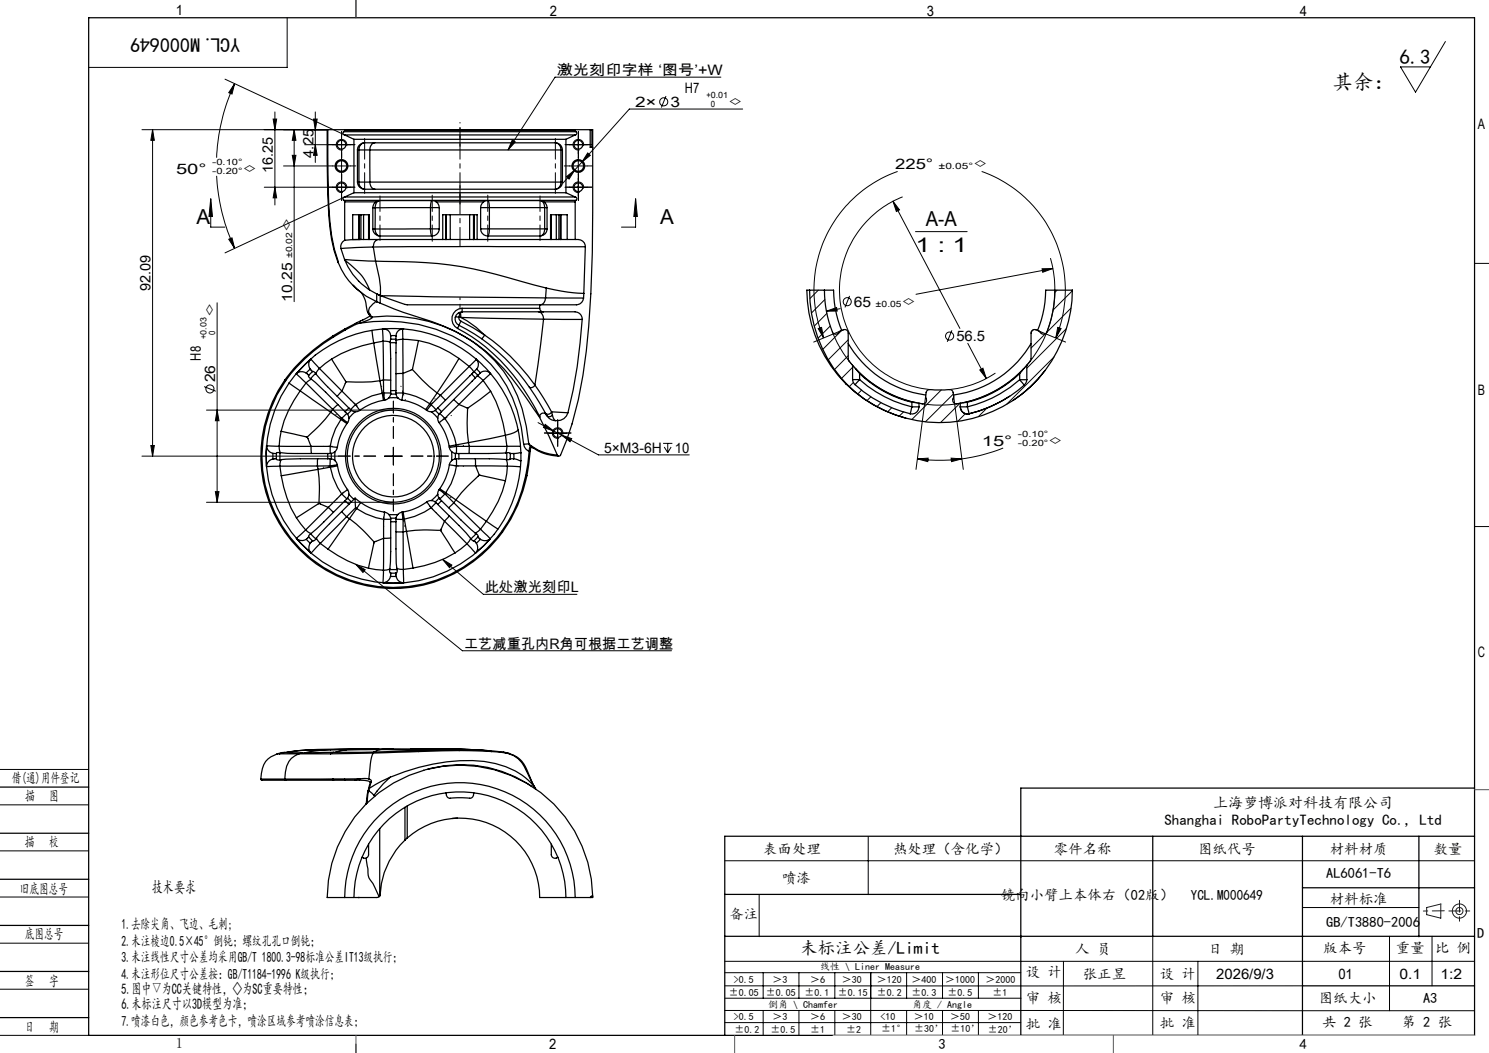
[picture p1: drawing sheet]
<svg xmlns="http://www.w3.org/2000/svg" width="420mm" height="297mm" viewBox="0 0 420 297" stroke-linecap="round" stroke-linejoin="round" font-family="sans-serif">
<g fill="none" stroke="#000" stroke-width=".28">
<path d="M100.4 0v5M81 5v14h-56M407.7 11.7l-8.4 14.3-4.3-7.1h8.5M40 36.6h52.3M43 36.6v92.1M43 36.6l.5 3h-1zM63.5 22.3l33.7 15.8M66.2 23.6l-.8 2.9-.9-.4zM66.2 23.6a55.4 55.4 0 0 0-5.1 20.9M77 33.6h1l-.5 3zM77.5 31.6v26.2M83 36.6v48.5"/>
<path d="M83 36.6l.5 3h-1.1zM88.4 33.6h1.1l-.6 3zM88.9 31.6v14.2M96.3 38.3v5M144.5 39.5l.8 .5-2 2.3zM163.1 38.3v5M187.9 27.1l-1.4 3.2M203.3 21.8h-46.7l-13.3 20.5M209.5 30.8h-32l-13.4 14.9M59.4 56.1l.5 5h-1zM59.4 56.1v8h4M61.1 49.6a55.1 55.1 0 0 0 5.1 20.5"/>
<path d="M74.5 52.8h18.1M77.5 52.8l.5 3h-1zM80 46.8h12.3M82.4 43.8h1.1l-.5 3zM85.9 40.8h6.7M88.9 40.8l.6 3h-1.1zM93.8 40.8h5M93.8 46.8h5M93.8 52.8h5M96.3 44.3v5M96.3 50.3v5M97.2 55.6l-33.7 15.7"/>
<path d="M97.8 41.2a1.51 1.51 0 0 0-1.3-1.9 1.51 1.51 0 0 0-1.7 1.6 1.51 1.51 0 0 0 1.9 1.4M97.8 53.2a1.5 1.5 0 0 0-1.3-1.9 1.5 1.5 0 0 0-1.6 1.6 1.5 1.5 0 0 0 1.8 1.4M159.8 49.8l2.3-1.9-1.6 2.6zM160.6 40.8h5M160.6 46.8h5M160.6 52.8h5M163.1 44.3v5M163.1 50.3v5M164.1 45.7l-5.3 5.9M164.6 53.2a1.49 1.49 0 0 0-1.3-1.9 1.49 1.49 0 0 0-1.6 1.6 1.49 1.49 0 0 0 1.8 1.4M164.6 41.2a1.5 1.5 0 0 0-1.3-1.9 1.5 1.5 0 0 0-1.7 1.6 1.5 1.5 0 0 0 1.9 1.4M165.8 43.1l.7 .7-2.4 1.9z"/>
<path d="M179.3 56.1l.5 5h-1zM179.3 56.1v8h-4M251.9 56.8l18.9 35.8M251.9 56.8l1.8 2.4-.9 .5zM253.2 48.4a35.4 35.4 0 0 0-20.9 46.9M254.6 55.5a28.2 28.2 0 0 0-17.5 30.2 28.2 28.2 0 0 0 25.2 24.2M276.9 48.4a35.5 35.5 0 0 1 20.9 46.9M64.5 67.5l.9-.4 .8 3zM258.2 65.3h14.6M293.9 75.8l3.1-.1-2.9 1.1zM296.3 72.8a32.5 32.5 0 0 1-20.8 39.7 32.5 32.5 0 0 1-40.7-18.8M297 75.7l-38.6 7.3"/>
<path d="M415.9 74.3h4.1M61.2 85.4v56.3M230.8 92.7l.9-.3 .6 2.9zM230.8 81.8l-2.3 2.4M232.7 84.5l-3.7 3.7M233.1 87.8l2.9-1.1 .1 1zM233.2 88.4l-3.5 3.5M234.2 92l-3.4 3.4M237 87.1l-3.9 .7M237.1 93.3l-7.6 3.2M237.4 93.2l-5.3 5.3M239.3 95.8l-5.7 5.7"/>
<path d="M239.6 83.5l-1.3 3.2M268.5 93.2l-1.3 3.2M273 96.8l5.2 9.9M291.5 93l-.6 .6M293 93.3l7.6 3.2M294.9 94.2l-4.1 4M298.2 81.8l-.7 .7M298.3 92.4l1 .3-1.5 2.6zM300.8 92.7l-11.2 11.2M302.1 86.9l-6.9 6.9M302.5 82l-5.5 5.5M57.6 109l3.3 1.3"/>
<path d="M58.2 115.7h52.7M61.2 115.7l.6 3h-1.1zM151.8 119.2l4.4 2.4M153.8 119.7l2.4 1.9-2.9-1zM157.3 119.7v4.9M239.3 100.3l-3.9 3.9M240.5 103.6l-3.1 3.1M240.7 107.9l-1.1 1.1M243 110l-1 1.1M245.6 111.9l-1 1.1M248.5 113.6l-1.1 1M251.5 115l-1.1 1.1"/>
<path d="M254.9 116.1l-1.3 1.3M261.1 111.7l-2.7 20.7M265.5 110l-8.3 8.3M268.9 111.1l-7.8 7.9M269 111.7l2.7 20.7M270.8 113.8l-5.5 5.4M272.3 116.7l-2.1 2.1M276.4 104.3l.8-.4 1 2.8zM278.4 115l-2.4 2.5M280.8 105.2a28.1 28.1 0 0 1-13 4.7M297.3 100.7l-13.3 13.2M40 128.7h55.4"/>
<path d="M42.5 125.7h1l-.5 3zM60.7 138.7h1.1l-.6 3zM108.4 128.7h5.1M110.9 126.1v5.1M154.8 122.2h5M156.2 121.6l2.2 1.1M158.4 122.7l2.9 1-.5 .9zM158.4 122.7l10.4 5.6h25.6M158.8 122.6a1.51 1.51 0 0 0-1.4-2 1.51 1.51 0 0 0-1.6 1.7 1.51 1.51 0 0 0 1.9 1.3M187 125.1h2.7M187.4 126.1l.9 1.6M188.3 125.1v2.6"/>
<path d="M189.3 126.1l-1 1.6M258.8 129.4l3-.2-.1 1zM258.8 129.4l5.2 .4 4.2-.1 3.1-.3M268.3 129.2l3 .2-2.9 .8zM283 126.4l-5.8 1.9-5.9 1.1M58.2 141.7h52.7M100.4 159.2l2.6 1.5-.6 .8zM100.4 159.2l30 24.3h59M124.8 157.8l2.7 1.6-.7 .7zM124.8 157.8l11.5 9.8h26.4M415.9 148.5h4.1M0 217h25"/>
<path d="M0 227h25M0 240h25M244.9 236v16.3M0 253h25M204.4 242.8h211.5M214.1 252.4v11.8M367.4 256h32.8M0 266h25M0 279h25M204.4 271.1h211.5M204.4 278.1h163M204.4 274.4h83.5"/>
<path d="M215.3 274.4v7.1M225.4 274.4v7.1M235.5 274.4v7.1M245.6 274.4v17.6M255.7 274.4v7.1M265.9 274.4v7.1M276 274.4v7.1M300 271.1l-.1 21M325.2 264.1v27.9M337.9 271.1v20.9M391.9 264.1v21M403.9 264.1v14"/>
<path d="M0 292h25M100.4 294.5v2.5M204.4 285l211.5 .1M204.4 288.4h83.5M204.5 281.5h83.5M215.3 285v7M225.4 285v7M235.5 285v7M255.7 285v7M265.9 285v7M276 285v7M287.9 292h128"/>
<circle cx="187.2" cy="28.7" r="1.15"/>
<circle cx="239" cy="85.1" r="1.15"/>
<circle cx="267.9" cy="94.8" r="1.14"/>
<circle cx="59.2" cy="109.7" r="1.15"/>
</g>
<g fill="none" stroke="#191924" stroke-width=".28">
<path d="M402.4 256l4-1v4l-4-1z"/>
<circle cx="411.7" cy="257" r="1"/>
<circle cx="411.7" cy="257" r="2"/>
</g>
<path d="M129.8 38.7v-4.1" fill="none" stroke="#000" stroke-width=".28" stroke-dasharray="30.5 1.3 1.3 1.3" stroke-dashoffset="30.3"/>
<path d="M129.8 69.6v-14.7" fill="none" stroke="#000" stroke-width=".28" stroke-dasharray="30.5 1.3 1.3 1.3" stroke-dashoffset="25.1"/>
<path d="M129.8 36.1v5.2M129.8 57.6v-5.3" fill="none" stroke="#000" stroke-width=".28" stroke-dasharray="30.5 1.3 1.3 1.3" stroke-dashoffset="29.8"/>
<path d="M129.8 37.3v19" fill="none" stroke="#000" stroke-width=".28" stroke-dasharray="30.5 1.3 1.3 1.3" stroke-dashoffset="22.8"/>
<path d="M129.8 88.9v-5" fill="none" stroke="#000" stroke-width=".28" stroke-dasharray="30.5 1.3 1.3 1.3" stroke-dashoffset="29.9"/>
<g fill="none" stroke="#000" stroke-width=".28" stroke-dasharray="30.5 1.3 1.3 1.3" stroke-dashoffset="30.4">
<path d="M98.1 119.1l-3.4-2.2M101.8 115.5l-3-2.8M108.8 112.8l-1.2-3.9M114.3 112.8l-1.2-3.9M120.5 115.8l2.2-3.4M123.6 118.8l3.7-1.6M95.1 131l-3.9 .8M95.2 125.9h-4.1M97.8 137.8l-2.8 2.9M123.8 138.2l3.4 2.2M126.7 131.3l4.1 .2M126.8 126.1l4-.5"/>
<path d="M108.2 144.4v4.1M113.3 144.5l.8 3.9M120.2 141.7l2.8 2.9"/>
</g>
<path d="M156.7 39v15.6M102.9 54.6v-15.6" fill="none" stroke="#000" stroke-width=".28" stroke-dasharray="30.5 1.3 1.3 1.3" stroke-dashoffset="24.6"/>
<path d="M121.9 55v13.1M137.6 55v13.1" fill="none" stroke="#000" stroke-width=".28" stroke-dasharray="30.5 1.3 1.3 1.3" stroke-dashoffset="25.9"/>
<path d="M107.2 67.8v-12.5M152.3 67.8v-12.5" fill="none" stroke="#000" stroke-width=".28" stroke-dasharray="30.5 1.3 1.3 1.3" stroke-dashoffset="26.1"/>
<g fill="none" stroke="#000" stroke-width=".35">
<path d="M25 5h390.9v287h-390.9zM92.5 36.6l.1 15.6a99 99 0 0 0 1.7 18l1.2 3.7M97 37.1a.49 .49 0 0 0-.3 .6 .49 .49 0 0 0 .5 .4M97 37.1h65.5M97.2 36.6h-4.9a209.7 209.7 0 0 0 1.2 30.9 22.2 22.2 0 0 0 7.1 14.1l2.7 2 3 1.5M97.2 36.7l-.2 .4M97.2 38.1h65M97.2 36.7h65M97.2 36.6h65M97.2 36.6v.1M97.2 38.1l2.6 1.2M99.8 39.3h59.8"/>
<path d="M99.8 39.3v15.1M159.6 39.3v15.1M162.2 36.7l.3 .4M162.2 36.6h4.3M162.2 36.6v.1M162.2 38.1l-2.6 1.2M162.5 37.1a.49 .49 0 0 1 .2 .6 .49 .49 0 0 1-.5 .4M166.5 36.6h.5M166.5 36.6v5h.7M167 36.6h.2v5M167 36.6v5M97 56.5l.2 .4"/>
<path d="M97 56.5h65.5M97.2 55.6a.51 .51 0 0 0-.5 .3 .51 .51 0 0 0 .3 .6M97.2 56.9h8.8M97.2 55.6h65M97.2 56.9v10.9M99.8 54.4h59.8M99.8 54.4l-2.6 1.2M100.8 51.4l.1 .4a1.98 1.98 0 0 0 1.9 1.6M100.8 51.4h.4M100.8 42.3h.4M100.8 42.3v9.1M101.2 42.3v9.1"/>
<path d="M101.2 51.4a1.84 1.84 0 0 0 1.6 2M101.2 51.4h3.2M101.2 42.3h3.1M102.8 53.4h53.8M102.8 40.3a1.97 1.97 0 0 0-2 2M102.8 40.3h53.8M102.8 40.3a1.84 1.84 0 0 0-1.6 2M104.3 42.3h53.9M104.3 42.3l.1 9.1M104.4 51.4h53.8M104.4 51.4a1.76 1.76 0 0 0 1.4 2M105.2 58.6h.6"/>
<path d="M105.2 58.6v6M105.7 40.3a1.83 1.83 0 0 0-1.4 2M105.8 58.6v6M106 56.9l-.6 .6-.2 1.1M107.2 56.6l-1.2 .3M107.2 56.6h14.7M107.2 56.6a1.73 1.73 0 0 0-1.4 2M121.4 58.6h-15.6M121.4 58.6v6M121.4 58.6h2.5M121.9 56.6l1.1 .3M121.9 56.6a2.53 2.53 0 0 0-.5 2"/>
<path d="M123 56.9h13.4M123 56.9l.8 1 .1 .7M123.9 58.6v6M135.6 58.6h2.4M135.6 58.6v6M136.4 56.9l-.8 1.1v.6M137.6 56.6l-1.2 .3M137.6 56.6h14.7M137.6 56.6a2.53 2.53 0 0 1 .4 2M138 58.6v6M138 58.6h15.6M152.3 56.6l1.2 .3"/>
<path d="M152.3 56.6a1.72 1.72 0 0 1 1.3 2M153.5 56.9h8.7M153.5 56.9l.6 .7 .2 1M153.6 58.6v6M153.6 58.6h.7M154.3 58.6v6M156.6 40.3a2.05 2.05 0 0 1 2 2M156.6 40.3a1.84 1.84 0 0 1 1.6 2M158.2 51.4a1.84 1.84 0 0 1-1.6 2M158.2 42.3v9.1M158.2 51.4h.4M158.2 42.3h.4"/>
<path d="M158.6 51.4a2.01 2.01 0 0 1-2 2M158.6 42.3v9.1M159.6 54.4l2.6 1.2M162.2 55.6a.51 .51 0 0 1 .5 .3 .51 .51 0 0 1-.2 .6M162.2 56.9v10.7M162.5 56.5l-.3 .4M167.2 41.6a553.8 553.8 0 0 1-1.1 50.5 110.1 110.1 0 0 1-8 36.3l-.5 .3-.4-.4M96.2 70.1l1 3.1M97.2 73.2l8.7 .5M97.2 73.2l.1 .2M97.2 67.8a2.04 2.04 0 0 0-1 2.3M97.3 73.4a18.1 18.1 0 0 0 9 9.5"/>
<path d="M97.3 73.4l.4 .4a18.9 18.9 0 0 1 6.6 8M101.2 60.6h-1.7v7h1.7M101.2 67.6h.2M101.2 60.6h.2M101.2 60.6v7M101.4 60.6h.4M101.4 67.6h.4M101.4 60.6v7M101.6 67.6l-4.4 .2M101.8 67.6h.8M101.8 60.6h.8M101.8 60.6v7"/>
<path d="M102.6 60.6h1.4M102.6 67.6h1.4M102.6 60.6v7M104 60.6h.2v7M104 67.6h.2M104 60.6v7M104.2 67.6h20.7M105.2 64.6a2.03 2.03 0 0 0 2 2M105.2 64.6h.6M105.3 69.7l-9.1 .4M105.3 69.7l.6 4M105.8 64.6a1.78 1.78 0 0 0 1.4 2"/>
<path d="M105.9 73.7a129.9 129.9 0 0 1 30.9 2.9l17.3 4.6M105.9 73.7a31.8 31.8 0 0 1 1.4 9.7M106.8 67.6a1.83 1.83 0 0 0-1.5 2.1M107.2 66.6h14.7M121.4 64.6h-15.6M121.4 64.6l.1 1.1 .4 .9M121.4 64.6h2.5M123.9 64.6a2.02 2.02 0 0 1-2 2M124.9 67.6v-7h.9v7M124.9 67.6h.9M125.8 67.6h.1M125.9 60.6h1.1"/>
<path d="M125.9 67.6h1.1M125.9 60.6h-.1v7M125.9 60.6v7M127 60.6h5.5M127 67.6h5.5M127 60.6v7M132.5 60.6h1.1M132.5 67.6h1.1M132.5 60.6v7M133.6 67.6h.1M133.6 60.6h.1M133.6 60.6v7"/>
<path d="M133.7 60.6h.1M133.7 67.6h.9M133.7 60.6v7M133.7 60.6h.9v7M134.6 67.6h20.7M135.6 64.6a2.01 2.01 0 0 0 2 2M135.6 64.6h2.4M137.6 66.6h14.7M138 64.6h15.6M138 64.6v1.1l-.4 .9M153.6 64.6a1.73 1.73 0 0 1-1.3 2M153.6 64.6h.7"/>
<path d="M154.3 64.6a1.98 1.98 0 0 1-2 2M155.3 67.6h.2M155.5 60.6h1.4M155.5 67.6h1.4M155.5 60.6h-.2v7M155.5 60.6v7M156.9 67.6h.8M156.9 60.6v7M156.9 60.6h.8M157.7 60.6h.4M157.7 67.6h.4M157.7 60.6v7"/>
<path d="M158.1 67.6h.2M158.1 60.6h.2M158.1 60.6v7M158.3 60.6h1.7v7M158.3 67.6h1.7M158.3 60.6v7M160 67.6h2.2M162.2 67.6a2.21 2.21 0 0 1 2.9 2M165.1 69.6l-59.8 .1M165.1 69.6l-.4 13.2M93.9 94.8l.2 .2M93.9 94.8a46.7 46.7 0 0 0-13.6 12.4"/>
<path d="M94.1 95a45.6 45.6 0 0 0-13.5 12.4M97.2 92.8l.1 .3M97.2 92.8l-3.3 2M97.3 93.1l-3.2 1.9M99.7 80.4l.9 1.1a6.6 6.6 0 0 1 2.8 5.5l.5 1.3M100.2 91.5l-2.9 1.6M100.6 91.1l-3.4 1.7M101.4 91.2a42.2 42.2 0 0 1 34.3 9 33.9 33.9 0 0 1 11.3 20.3l.7 4.8M101.4 91.2l-1.2 .3M102.5 90.1l-1.7 .8-.6 .5v.1M103.9 88.3l.1 .2M103.9 88.3l.3 .2"/>
<path d="M104 88.5l.6 .9h.4M104 88.5l.4 .3M104.2 88.5l.2 .3M104.4 88.8l.6 .6M104.5 89l-2.2 1.3M104.9 93.2l.5 3.5M105 89.4a40 40 0 0 1 39.2 18.7 42.3 42.3 0 0 1 5 17.1M105 89.4v.1a8 8 0 0 1-3.6 1.7M105.4 96.7a35.4 35.4 0 0 0-11.9 4.6M105.4 96.7l1.8 10.7M106.3 82.9l.6 .3M106.3 82.9l.1 .1"/>
<path d="M106.3 85.1h.1M106.3 82.9v2.2M106.3 85.1l-.5 .1a5.2 5.2 0 0 0-1.8 2.5l.2 .8M106.3 85.1l.9 .4M106.6 83l.3 .2M106.9 83.2l.3 .2M107.2 83.4l4.5 1.6a10.7 10.7 0 0 0 6.3 1h34.2M107.2 85.5l6.5 2.6a78 78 0 0 1 18.9 7.7 56.4 56.4 0 0 1 16.7 17.6l2.9 4.4M107.2 83.4v2.1M107.5 83.5l46.4 .5M107.9 92.8l.2 3.4M108 92.8a35.6 35.6 0 0 0-26.5 15.3"/>
<path d="M108 92.8h5.8M108 92.8a1.93 1.93 0 0 1 2.2 1.9M108.1 96.2l2 .3M108.1 96.2l.1 11M108.1 96.2l-2.7 .5M110.1 96.5v.2M110.1 96.7h1.6M110.1 96.7l.1 13.5M110.2 94.7h1.5M110.2 94.7v1M110.2 95.7l-.1 .8M111.7 94.7v1h-1.5"/>
<path d="M111.7 95.8v.3M111.7 96.1v.6M111.7 96.7v13.5M113.6 92.8v2.9M113.6 95.7l4.4 .4M113.6 95.7l-1.9 .4M113.6 95.7l.1 9.6M113.8 92.8a1.97 1.97 0 0 0-2.1 1.9M113.8 92.8a35.8 35.8 0 0 1 20.5 8.4M118 96.1a28.9 28.9 0 0 1 11.5 5M118 96.1l-1.7 8.1M128.4 89.5h1"/>
<path d="M129 92.6a55.4 55.4 0 0 1 23 24.4l.2 .5M129.4 88.2h.5M129.4 89.5l.1 .6 .5 .5M129.4 89.5h.6M129.5 91.8a58.1 58.1 0 0 1 24.6 25.2M129.5 91.8l-.5 .8M129.9 88.2l.1 1.3M129.9 88.2l-.5 1.3M130 89.5l23.3 .5M130 89.5l1.7 1 2.6 1.8 2.4 2.2M130 90.6l6.7 3.9M130 90.6l-.5 1.2"/>
<path d="M130.3 87a3 3 0 0 0-2.8 2.3 3 3 0 0 0 1.5 3.3M130.3 87h21.9M130.3 87l.1 .9M130.4 87.9h22.8M130.4 87.9a2.01 2.01 0 0 0-2 1.6 2.01 2.01 0 0 0 1.1 2.3M130.4 87.9l-.5 .3M136.7 94.5a57.3 57.3 0 0 1 14.2 14.1M136.7 94.5l-.9 1M151.9 87.9a1.9 1.9 0 0 1 1.4 2.1M152.2 87l.3 .7 .7 .2M152.2 86v1M153.2 87.9h9a2.03 2.03 0 0 1 2 2.2"/>
<path d="M153.3 90l10.9 .1M153.3 90l-2.4 18.6M153.9 84l10.7 .1M153.9 84a1.81 1.81 0 0 1-1.5 2M154.1 81.2a48 48 0 0 0 10.6 1.6M154.1 81.2l-.2 2.8M164.2 90.1a143.3 143.3 0 0 1-4 26.3M164.6 84.1a2.05 2.05 0 0 1-2 1.9h-10.4M164.7 82.8l-.1 1.3M228.4 81.8h-.8a38.2 38.2 0 0 0 10.9 26.4M228.4 81.8a38.2 38.2 0 0 0 10.4 26.5M228.4 81.8h6.7l.5 5.1 .8 3.3 1 3"/>
<path d="M232.6 81.8a28.6 28.6 0 0 0 2.5 12.2 1.64 1.64 0 0 0 1.9-.6l.9-.4a.96 .96 0 0 1 1.4 .9v7.4l1.2 1.7M239.3 96.9a29.8 29.8 0 0 0 21.8 14.5M290.8 96.9a29.8 29.8 0 0 1-21.8 14.5M297.5 81.8a28.6 28.6 0 0 1-2.5 12.2 1.64 1.64 0 0 1-1.9-.6l-.9-.4a.98 .98 0 0 0-1.4 .9v7.5l-1.2 1.6M302.5 81.8a37.4 37.4 0 0 1-23.1 34.5 37.4 37.4 0 0 1-40.6-8M302.5 81.8h-7.5l-.5 5.1-.8 3.3-1 3M302.5 81.8v.4M80.3 107.2l.3 .2M80.3 107.2a37.4 37.4 0 0 0 8.4 51.5 37.4 37.4 0 0 0 51.7-6.9l1.3-1.7M80.6 107.4a37.1 37.1 0 0 0 8.3 51 37.1 37.1 0 0 0 51.3-6.7l1.3-1.8M81.5 108.1l3.2 2.1M81.5 108.1a36 36 0 0 0 8.2 49.5 36 36 0 0 0 49.7-6.9 36 36 0 0 0 7.5-20.8"/>
<path d="M83.6 105.4l2.7 2.6M84.7 110.2a32 32 0 0 0-5.4 11.4M84.7 110.2l8.6 6.1M86.3 108l7.5 7.5M86.3 108l-1.6 2.2M86.4 105.2l.7 .7M86.4 105.2a2.32 2.32 0 0 0-2.8 .2M87.1 105.9l.1 .6 .4 .3M87.5 104.1l.7 .7M87.5 104.1l-1.1 1.1M87.6 106.8l.2 .2M87.6 101.3l2.5 2.6"/>
<path d="M87.6 101.3l-4 4.1M87.6 101.3a2.21 2.21 0 0 0-.1 2.8M87.8 107l-1.5 1M87.8 107l4.1 3.6 5.4 5.5M88.2 104.8l.5 .1 .3 .4M88.2 104.8l-1.1 1.1M89 105.3l-1.4 1.5M89 105.3l.1 .1M89.1 105.4l2.7 3 6.6 6.7M90.1 103.9l-1 1.5M90.1 103.9l6.3 6.4M93.3 116.3l-3.2 3.7-3.4 3.3"/>
<path d="M93.3 116.3l2.9 2M93.5 101.3l-3.4 2.6M93.5 101.3l4.1 6.4M93.8 115.5l2.6 2.5M93.8 115.5l-.5 .8M95.3 114.1l-1.5 1.4M96.2 118.3l-1.5 2.6-1.1 2.9-.5 2.1M96.2 118.3l1.6 1.2M96.4 118l1.6 1.2M96.4 118l-.2 .3M96.4 110.3l-1.3 1.5M96.4 110.3l3.9 3.8"/>
<path d="M97.3 116.1l.5 .5M97.6 107.7l-1.2 2.6M97.8 116.6l.2 .2M97.8 116.6l-1.4 1.4M98 116.8l.4 1.1M98 119.2a16.2 16.2 0 0 0-2.9 7M98.4 115.1l.5 .5M98.4 115.1l-1.1 1M98.4 117.9l-.4 1.3M98.9 115.6l.2 .1M99.1 115.7l-1.1 1.1M99.1 115.7l1.1 .4"/>
<path d="M100.2 116.1l-1.8 1.8M100.3 114.1l1.2 1.6M100.3 114.1l-1.4 1.5M101.5 115.7l-1.3 .4M107.2 107.4l-2.5 .3h-7.1M107.2 107.4l.6 3.5M107.8 110.9l-2.9 .8-2.8 1.3-1.8 1.1M107.8 110.9l.4 2M108.2 107.2h2M108.2 107.2v3.6M108.2 107.2l-1 .2M108.2 110.8l2 .1"/>
<path d="M108.2 110.8l.3 2.1M108.2 110.8l-.4 .1M108.5 112.9a15.7 15.7 0 0 0-7 2.8M109.7 112.2h2.5M109.7 112.2l-1.2 .7M110.2 111.2h1.5M110.2 111.2l-.5 1M110.2 110.2h1.5M110.2 110.2v.7M110.2 110.9v.3M111.7 110.2v.7M111.7 110.9v.3"/>
<path d="M111.7 111.2l.5 1M112.2 112.2l1.2 .7M113.4 112.9a16.2 16.2 0 0 1 7 2.8M113.7 105.3l-2 .1M113.7 105.3v5.5M113.7 110.8a18.1 18.1 0 0 1 7.5 3.1M113.7 110.8l-.3 2.1M113.7 110.8l-2 .1M116.3 104.2l-2.6 1.1M116.3 104.2l2.8 3 4.2 3.6M120.4 115.7l1.3 .4M121.2 113.9l-1.1 1.6"/>
<path d="M121.2 113.9l.4 .2M121.6 114.1l1.4 1.5M121.6 114.1l-1.2 1.6M121.7 116.1l1.8 1.8M122.8 115.7l1.1 1.1M122.8 115.7l-1.1 .4M123 115.6l-.2 .1M123.3 110.8l.9 .7M123.3 110.8l-2.1 3.1M123.5 117.9l.4 1.3M123.5 115.1l1 1M123.5 115.1l-.5 .5"/>
<path d="M123.9 116.8l-.4 1.1M123.9 119.2a16.2 16.2 0 0 1 2.9 7M124 116.6l-.1 .2M124 116.6l1.5 1.4M124.2 111.5l1.4 1.4M124.2 111.5l-2.6 2.6M124.5 116.1l-.5 .5M125.5 118a18.5 18.5 0 0 1 3.2 7.5M125.5 118l-1.6 1.2M128 112.7l1.4 1.4M129.4 114.1l-3.9 3.9M129.4 114.1l2.5 1"/>
<path d="M129.5 101.1l-6.2 9.7M129.5 101.1l2.9 2.3M131.9 115.1l-.1 4.2 .4 5.5M132.4 103.4l1.2 1.5M132.4 103.4l-8.2 8.1M133 105.5l1.1 1.1M133 105.5l-9.5 9.6M133.7 104.8l1.1 1.1M133.7 104.8l-.7 .7M134.1 106.6l-9.6 9.5M134.3 101.2l4.1 4.1M134.3 101.2a2.03 2.03 0 0 1 .1 2.9"/>
<path d="M134.4 101.3l-2 2.1M134.4 104.1l1.1 1.1M134.4 104.1l-.7 .7M134.6 106.1l.4 .1 1.3 1.1M134.8 105.9l-.7 .7M135.5 105.2a2.04 2.04 0 0 1 2.9 .1M135.5 105.2l-.7 .7M136.3 107.3l-6.9 6.8M136.3 107.3l2.1 3M138.4 105.3a35.7 35.7 0 0 1 8.5 22.4M138.4 110.3a34.6 34.6 0 0 1 4.2 12.5M138.4 105.4l-2.1 1.9"/>
<path d="M138.4 110.3l-6.5 4.8M150.9 108.6l4.7 7.6M150.9 108.6a1.15 1.15 0 0 1-1.6 .6M152.2 117.8l5 10.5M152.2 117.5v.3M154.1 117a1.02 1.02 0 0 0-1.1-.5 1.02 1.02 0 0 0-.8 1M154.1 117a2.95 2.95 0 0 0 2.7 1.6M154.1 117a.97 .97 0 0 0 1.7 0M154.1 117h.1M155.6 116.2l4.6 .2M155.6 116.2a1.04 1.04 0 0 1-1.8 .3M155.6 116.2l.2 .8"/>
<path d="M155.8 117l.4 1.1 .6 .5M160.2 116.4a3.1 3.1 0 0 1-3.4 2.2M238.5 108.2a37.6 37.6 0 0 0 17 9.7M238.5 108.2l.3 .1M240.5 103v4l.4 1.2a34.9 34.9 0 0 0 15.9 8.5M240.5 107.1h2M240.5 103l2 2.4M241.4 104.1a32.2 32.2 0 0 0 16.8 9.4M242.5 107.1a34.3 34.3 0 0 0 14.7 7.7M242.5 105.4a32.5 32.5 0 0 0 14.7 8M242.5 107.1l-1.3 1.4M242.5 105.4v1.7"/>
<path d="M256.7 116.7h.1M257.2 114.8l-.4 1.9M257.2 114.8h2M257.2 113.4l2 .3M257.2 113.4v1.4M259.2 113.7l.1 .1a1.24 1.24 0 0 0 1.5-.1 1.24 1.24 0 0 0 .3-1.5l.1-1.5a.98 .98 0 0 1 1.1-.8h5.5a.98 .98 0 0 1 1.1 .8l.1 1.2a1.26 1.26 0 0 0-.1 1.3 1.26 1.26 0 0 0 1.2 .7l.8-.2M259.2 114.8a1.97 1.97 0 0 1-2.4 1.9M259.2 113.7v1.1M270.9 114.8a1.99 1.99 0 0 0 2.4 1.9M270.9 114.8a2.06 2.06 0 0 0 2.4 1.9M270.9 114.8h2M270.9 113.7v1.1"/>
<path d="M272.9 114.8l.4 1.9M272.9 113.4l-2 .3M272.9 113.4v1.4M273.3 116.7h.1M284.8 111.8a36.5 36.5 0 0 1-11.5 4.9M287.6 107.1a34.2 34.2 0 0 1-14.7 7.7M287.6 107.1h2M287.6 105.4a32.5 32.5 0 0 1-14.7 8M287.6 107.1l1.3 1.5M287.6 105.4v1.7M288.7 104a32.3 32.3 0 0 1-16.9 9.6M288.9 108.6a37 37 0 0 1-15.6 8.1"/>
<path d="M289.6 107.1l-.3 1-.4 .5M289.6 103l-2 2.4M289.6 103v4.1M294.8 104.5a36.9 36.9 0 0 1-8.5 8.1l-.5 .4M75.2 125.7v5.9M75.2 125.7l3.5 .2M75.2 125.7a2.28 2.28 0 0 0 1.8 2.2M77 129.5a2.17 2.17 0 0 0-1.8 2.1M77 127.9h1M77 127.9v1.6M78 129.4l.2 .3h.8M78 129.4l-1 .1"/>
<path d="M78 127.9v1.5M78.7 125.9l.4 1.8M78.7 125.9h9M79 131.5l-3.8 .1M79 127.7h-.8l-.2 .2M79 127.7v2M79 131.5l.3 2.7M79 127.7h.1M79.1 127.7l2 .2h11.4M79.3 129.6l-.3 1.9M79.3 129.6l-.3 .1M79.3 121.6l-.6 4.3"/>
<path d="M79.3 121.6l7.4 1.7M79.3 134.2a32.8 32.8 0 0 0 4.3 11.8M86.7 123.3l1 2.6M87.7 125.9l.1 2M87.7 125.9h5.4M89.5 131.4l-10.5 .1M89.5 131.4l.2 1M89.6 129.4l-.1 2M89.7 132.4l-10.4 1.8M89.7 132.4l.4 4.8-.1 4.8M92.5 127.9h.7M92.5 127.9v1.5"/>
<path d="M92.5 129.4h.7M92.5 129.4h-7.8l-5.4 .2M93.1 131.4h-3.6M93.1 131.4l.1 .4M93.1 125.9l2 .3M93.1 125.9l.1 2M93.2 129.4h.3M93.2 131.8l.7 2.9 1.3 2.8 1.2 1.8M93.2 129.4l-.1 2M93.2 131.8l-3.5 .6M93.5 127.9v1.5M93.5 129.4l1 .5"/>
<path d="M93.5 127.9h-.3M94.5 127.4v2.5M94.5 127.4l-1 .5M94.5 129.9l.6 1.2M95.1 131.1a15.7 15.7 0 0 0 2.9 7M95.1 126.2l-.6 1.2M95.1 131.1l-2 .3M95.2 131.4l-2 .4M96.4 139.3l-3.8 3.8M96.4 139.3l1.4 1.4M98 138.1l.4 1.3M98 138.1l-1.6 1.2"/>
<path d="M98.4 139.4l1.4 1.5M98.4 139.4l-.4 1.1M123.5 139.4l-1.8 1.8M123.5 139.4l.4 1.1M123.9 138.1l-.4 1.3M123.9 138.1l1.6 1.2M124 137.8l1.7 1.2M125.5 139.3l2.5 2.5M125.5 139.3l-1.5 1.4M125.7 139l-.2 .3M125.7 139l2.9 2M126.8 131.1a15.7 15.7 0 0 1-2.9 7"/>
<path d="M126.8 126.2l.6 1.2M126.8 131.1l2 .3M127.4 127.4v2.5M127.4 127.4l1 .5M127.4 129.9l-.6 1.2M128.4 129.4l-1 .5M128.4 127.9v1.5M128.4 127.9h.3M128.7 125.5l-2 .3M128.7 125.5l.1 .4M128.7 129.4h.7M128.7 127.9h.7"/>
<path d="M128.7 129.4h-.3M128.7 129.4l.1 2M128.8 131.4l-.5 2.1-1.1 2.9-1.5 2.6M128.8 131.4h5.3M128.8 125.9l-.1 2M128.8 125.9l-2 .3M128.8 125.9h3.6M129.4 127.9v1.5M129.4 129.4h9.3l4.1 .2M132.2 124.8l.2 1.1M132.2 124.8l-3.5 .7M132.4 125.9h10.6"/>
<path d="M132.4 125.9l-.1 2M134.1 129.4v2M134.1 131.4l9 .1M134.1 131.4l1.1 2.6M135.2 134l-3.3 3.2-3.3 3.8M135.2 134l7.4 1.6M142.6 135.6a31.7 31.7 0 0 1-5.4 11.4M142.6 122.8l-10.4 2M142.6 122.8l.4 3.1M142.6 127.7l-13.2 .2M142.8 129.6l.3 1.9M142.8 129.6h.1"/>
<path d="M142.9 127.7h.5l.5 .2M142.9 127.7v1.9M142.9 127.7h-.3M143 125.9h3.8M143 125.9l-.4 1.8M143.1 131.5l3.7 .2M143.1 131.5l-.5 4.1M143.9 129.4l-.2 .2h-.8M143.9 127.9v1.5M143.9 129.4h1M143.9 127.9h1M144.9 129.4l2 .5"/>
<path d="M144.9 127.9v1.5M146.2 121.3a7.2 7.2 0 0 1-3.6 1.5M146.9 127.7l-2 .2M146.9 127.7v2.2M147.7 125.3a2.37 2.37 0 0 0 1.6 2M148.3 134.1a40.4 40.4 0 0 1-6.8 15.8M148.3 134.1l.3 .1M148.6 134.2l-.3 1.3a41.7 41.7 0 0 1-6.6 14.6M149.2 125.2l1 .8M149.2 125.2l-1.5 .1M149.2 125.2l.2 .5M149.3 127.3h.2l-.9 6.9"/>
<path d="M149.3 127.3l-1 6.8M149.4 125.7l1 .6M149.4 125.7h.1M149.8 125.9l-.4 .4-.1 1M150 125.9a1.44 1.44 0 0 0-.5 1.4M150.2 126a13.6 13.6 0 0 0 6.7 2.3M150.2 126l.2 .3M150.4 126.3a14.2 14.2 0 0 0 7.1 2.4M157 128.3h.2M83.6 146l2.6 3.5M83.6 151.9l4.1 4.1M83.6 151.9a2.28 2.28 0 0 0 2.8 .2"/>
<path d="M86.2 149.5l-2.6 2.4M86.2 149.5l1.5 1M86.4 152.1l1.1 1.1M87.1 151.4l-.7 .7M87.1 151.4l1.1 1.1M87.5 153.2a2.15 2.15 0 0 0 .2 2.8M87.6 150.6l-.5 .5v.3M87.6 150.6l1.5 1.4M87.7 150.5l-.1 .1M88.2 152.5l-.7 .7M89.1 152l-.3 .4-.6 .1M89.3 151.7l1 1.6"/>
<path d="M89.3 151.7l-.2 .3M90 142l2.6 1.1M90 142l-6.4 4M90.3 153.3l-2.6 2.7M90.3 153.3l2.2 1.6M92.5 154.9a32 32 0 0 0 11.4 5.4M92.6 143.1l1.5 1.4M92.6 143.1l-6.4 6.4M96.4 144.3l1.4 1.5M97.3 141.2l1.1 1.1M97.3 141.2l-6.6 6.6-3 2.7M97.8 145.8l-7.5 7.5"/>
<path d="M97.8 145.8l.8 .5M97.8 140.7l-.5 .5M98 140.5l1.1 1.1M98 140.5l-.2 .2M98.4 142.3l-9.1 9.4M98.6 146.3l-6.1 8.6M98.6 146.3l3.7 3.1 3.3 3.5M99.1 141.6l-.7 .7M99.8 140.9l-.7 .7M100.2 140.5a16.3 16.3 0 0 0 8.3 4M100.2 140.5l.1 2.7M100.2 140.5l-.4 .4"/>
<path d="M100.3 143.2l-2.5 2.6M100.3 143.2l.3 .2M100.6 143.4l2.6 1.5 2.8 1.1 2.2 .5M100.6 143.4l-2 2.9M101.7 141.7l-1.1 1.7M105.6 152.9l-1.7 7.4M108.2 151.8v9M108.2 146.5v5.3M108.2 151.8l-2.6 1.1M108.5 144.5l1.2 .6M108.5 144.5l-.3 2M109.7 145.1h2.5"/>
<path d="M109.7 145.1l.5 1.1M110.2 146.2h1.5M110.2 146.2v.2M110.2 146.4v.7M110.2 147.1h1.5M110.2 151.7l-2 .1M110.2 147.1v8.5l-.2 4.9M110.2 146.4l-2 .1M111.7 146.4v.7M111.7 150h2M111.7 147.1l.1 11.8 .1 1.4M111.7 146.4l2 .1"/>
<path d="M111.7 146.2v.2M112.2 145.1l-.5 1.1M113.4 144.5l-1.2 .6M113.4 144.5l.3 2M113.7 144.4l.4 2M113.7 150l.1 10.6M113.7 146.5v3.5M114.1 146.4l-.4 .1M114.1 146.4l.6 3.5M114.7 149.9l1.8 10.3M114.7 149.9l-1 .1M120.4 141.6a16.2 16.2 0 0 1-7 2.9"/>
<path d="M120.4 141.6l1.2 1.6M121.6 143.2l-1.8 1.2-2.9 1.3-2.8 .7M121.6 143.2l3.8 3.8M121.7 141.2l1.1 .4M121.7 141.2l-1.3 .4M122.8 141.6l.2 .2M123 141.8l.5 .5M123 141.8l-1.4 1.4M123.5 142.3l6.6 6.5 2.7 3.1M123.9 140.5l-1.1 1.1M123.9 140.5l.1 .2M124 140.7l.5 .5"/>
<path d="M124.3 149.6l4 6.4M124.3 149.6l-4.8-.1-4.8 .4M124.5 141.2l-1 1.1M124.5 141.2l9.5 9.1M125.4 147l6.3 6.4M125.4 147l-1.1 2.6M126.7 145.5l-1.3 1.5M128 141.8l7.5 7.5M128 141.8l-1.5 1.4M128.3 156a32.8 32.8 0 0 1-11.8 4.2M128.6 141l8.6 6M128.6 141l-.6 .8"/>
<path d="M131.7 153.4l2.4 2.6M131.7 153.4l-3.4 2.6M132.8 151.9l-1.1 1.5M132.8 151.9l.1 .1M132.9 152l.5 .5h.3M133.7 152.5l.7 .7M134 150.3l.3 .2M134.3 150.5l.5 .6v.3M134.3 150.5l-1.4 1.5M134.4 153.2a2.09 2.09 0 0 1-.3 2.8M134.8 151.4l.7 .7M134.8 151.4l-1.1 1.1"/>
<path d="M135.5 152.1l-1.1 1.1M135.5 149.3l2.8 2.7M135.5 149.3l-1.5 1M137.2 147l3.3 2.2M137.2 147l-1.7 2.3M138.3 152l-4.2 4M138.3 152a2.36 2.36 0 0 1-2.8 .1M141.5 149.9l.2 .2M103.9 160.3l4.3 .5M108 164.4h5.8M108.2 160.8l-.2 3.6M109.9 160.7v.5l.3 .4"/>
<path d="M109.9 160.7h2.1M110 160.5l-1.8 .3M110 160.5l-.1 .2M110.1 162.6a2.21 2.21 0 0 1-2.1 1.8M110.1 162.6h1.6M110.2 161.6l-.1 1M110.2 161.6h1.5M111.7 161.6v1M111.7 162.6a2.18 2.18 0 0 0 2.1 1.8M111.9 160.3l1.9 .3M111.9 160.3l.1 .4M112 160.7v.7l-.3 .2"/>
<path d="M113.8 160.6v3.8M116.5 160.2l-2.7 .4M78.8 212.6h-.6a5.9 5.9 0 0 0-4.5 5.6l-.1 1.6M78.8 212.6h5.5M80.2 212.2l-2 .4M80.2 212.2l4.9 .1M80.2 212.2l-1.4 .4M80.3 219.7h-6.7v.2l.2 .2h6.8M80.3 219.7l.3 .4M84.3 212.6h8.9M84.3 212.6a5.6 5.6 0 0 0-3.8 5.2l-.2 1.9M85.1 212.3l-.8 .3"/>
<path d="M86.6 211.6l-5.6 .6M87.3 211.5l-.7 .1M93.2 211.5l4.3 .1M93.2 211.5l-6.6 .1M93.2 211.5l-3.1 .2-4.1 .6M93.9 219.7h-13.6M93.9 219.7h3.3M93.9 219.7l.2 .4M94 212.2l-.8 .4M94 212.2l-8.9 .1M97.2 219.7l.1 .4M97.5 211.6l-3 .6"/>
<path d="M101.6 219.7h2.4M101.6 219.7l-1.4 .4M101.6 219.7h-4.4M104 219.7l.7 .5v.5M105.3 212.4l-.7 2.1-.6 5.2M105.3 212.4l-12.1 .2M105.5 212.1l-.2 .3M105.5 212.1l-11.5 .1M106.9 211.2h-6.8a166.5 166.5 0 0 0-18.7 .9l-.8 .1M107.2 211.4h9.1M107.2 211.4l-9.7 .2M107.2 211.4l-1.5 .7"/>
<path d="M110.1 219.2l-2 1.8-2.6 3.3M110.1 219.2a55.3 55.3 0 0 1 26.5-4.4 20.2 20.2 0 0 1 14.2 7.2l.3 .4M110.1 219.2l-2.5 1.2-3.4 2M110.9 211.2l12.4 .1M110.9 211.2l-3.7 .2M110.9 211.2l-17.7 .3M115.8 211.2l18.4 .3M115.9 211.2l16.3 .2M116.3 211.4l1 .3M117.7 211.7l.3 .3M117.7 211.7l-12.2 .4M118 212l-12.7 .4"/>
<path d="M119.5 217.2v.1M120.6 217a35 35 0 0 1 29 4.5M123.3 211.3l-7 .1M123.3 211.3l8.6 .1M123.3 211.3l3.7 .2M127.4 211.3l4.4 .1M128.7 211.5l.9 .2M128.7 211.5l-11 .2M128.7 211.5l8.6 .2M129.6 211.7l-11.6 .3M129.6 211.7l9.1 .3M131.8 211.4l1.2 .1"/>
<path d="M131.8 211.4h.1M131.9 211.4l3 .2M132.2 211.4l4.4 .3M132.2 211.4l2 .1M134.2 211.5l3.7 .2M137.3 211.7l4.6 .5M137.3 211.7l1.4 .3M138.7 212l4.2 .4M141.9 212.2h.5M141.9 212.2l1 .2M142.4 212.2l1.2 .3M142.9 212.4a8.5 8.5 0 0 1 6 5.8l1.6 3.3"/>
<path d="M142.9 212.4l.6 .1M143.5 212.5h.1M143.6 212.5a7.5 7.5 0 0 1 5.3 5.2l1.8 4.1M0 222h25M0 235h25M80.6 220.1h13.5M94.1 220.1h3.2M97.3 220.1h2.9M100.2 220.1h2.8l1.1 .3 .4 .3M103.8 223.1l-.5 3.6M104 222.5l-.2 .6M104 238.1v3a1.1 1.1 0 0 1-.7 .9 1.1 1.1 0 0 1-1.2-.2"/>
<path d="M104 223l1.5 1.3M104 223l-.2 .1M104 223l-.5 3.6M104.2 222.4l-.2 .6M104.2 222.4l-.2 .1M104.5 220.7l-.5 1.8M104.7 220.7l-.5 1.7M104.7 220.7h-.2M105.5 224.3l.2 .3M107.1 233.7v19M114.2 237a23.4 23.4 0 0 0-7.1 15.7M114.2 227.7v9.3"/>
<path d="M114.9 236.4a22.5 22.5 0 0 1 24.1-3.7 22.5 22.5 0 0 1 13.2 20.4h15v-.3M114.9 236.4l-.7 .6M114.9 227.3v9.1M125.8 223.6l.1 .7a1.03 1.03 0 0 0 1.1 .8l2-.1 3.5 .1a1.03 1.03 0 0 0 1.1-.8v-.7M129 230.7l-1.5 .2M149.6 221.5l.4 .3M150.6 221.7l.5 .7M150.7 221.8v.2M150.7 221.9l.4 .7M151 222.4h.1M155.5 238.1v3a1.1 1.1 0 0 0 .7 .9 1.1 1.1 0 0 0 1.2-.2M325.2 235.9v28.2"/>
<path d="M367.4 235.9v56.1M400.2 235.9v28.3M415.9 235.9h-211.5v56.1M415.9 222.3h-128v69.7M0 248h25M97.2 253.1a32.5 32.5 0 0 1 32.5-32.4 32.5 32.5 0 0 1 32.5 32.4M100 253.1h1.3M101.1 253.1h.2M103.3 242l.5 2.9a5.4 5.4 0 0 0 1.4 4.3l1.7 3.7M106.9 252.9l-.6 .2h-5M107.1 252.7l-.2 .2M167.2 252.8a37.4 37.4 0 0 0-37.7-37 37.4 37.4 0 0 0-37.2 37.3h7.5a29.9 29.9 0 0 1 29.9-29.7 29.9 29.9 0 0 1 29.9 29.7"/>
<path d="M167.2 252.8h-.4l-.3 .3M204.4 252.3h83.5M367.4 250.4h48.5M0 261h25M0 274h25M204.4 264.1h211.5M367.4 278.1h48.5M0 287h25"/>
<circle cx="96.3" cy="46.8" r="1.8"/>
<circle cx="96.3" cy="40.8" r="1.24"/>
<circle cx="96.3" cy="52.8" r="1.24"/>
<circle cx="96.3" cy="46.8" r="1.49"/>
<circle cx="163.1" cy="46.8" r="1.49"/>
<circle cx="163.1" cy="40.8" r="1.25"/>
<circle cx="163.1" cy="52.8" r="1.25"/>
<circle cx="163.1" cy="46.8" r="1.8"/>
<circle cx="110.9" cy="128.7" r="13.5"/>
<circle cx="110.9" cy="128.7" r="13"/>
<circle cx="111" cy="128.7" r="11.5"/>
<circle cx="157.3" cy="122.1" r="1.25"/>
</g>
<path d="M407.4 256.9l-5.9 .1M408.7 256.9h6M411.7 253.9v6" fill="none" stroke="#191924" stroke-width=".28" stroke-dasharray="6.3 1.3 1.3 1.3" stroke-dashoffset="3"/>
<path d="M235 292h180.9" fill="none" stroke="#c0c0c0" stroke-width=".28"/>
<path d="M100.4 0v5M415.9 222.7h4.1M100.4 292v5M207.2 292v5M314 292v5" fill="none" stroke="#00f" stroke-width=".28"/>
<path d="M406.4 255h.1" fill="none" stroke="#0ff" stroke-width=".28"/>
<path d="M106 128.6h-10.5M111 123.6v-10.5M111 133.6v10.5M116 128.6h10.5" fill="none" stroke="#000" stroke-width=".28" stroke-dasharray="30.5 1.3 1.3 1.3" stroke-dashoffset="27.1"/>
<g fill="none" stroke="#000" stroke-width=".28" stroke-dasharray="30.5 1.3 1.3 1.3">
<path d="M96.4 38.3v-1.2M163.2 38.3v-1.2M93.9 40.8h-1.3M93.9 52.8h-1.3M93.9 46.8h-1.5M96.4 43.3v1.3M96.4 50.3v-1.2M96.4 55.3v1.3M96.4 44.3v-1.5M96.4 49.3v1.5M98.9 40.8h1.2M98.9 52.8h1.2"/>
<path d="M98.9 46.8h1.5M160.7 40.8h-1.3M160.7 52.8h-1.3M160.7 46.8h-1.5M163.2 43.3v1.3M163.2 50.3v-1.2M163.2 55.3v1.3M163.2 44.3v-1.5M163.2 49.3v1.5M165.7 40.8h1.2M165.7 52.8h1.2M165.7 46.8h1.5"/>
<path d="M157.3 119.6v-1.2M154.8 122.1h-1.2M157.3 124.6v1.3M159.8 122.1h1.3"/>
</g>
<g fill="#000">
<path d="M59.4 56.1l.5 5h-1zM179.3 56.1l.5 5h-1z"/>
<path d="M64.5 67.5l1.7 2.6-.8-3zM66.2 23.6l-1.7 2.5 .9 .4zM153.8 119.7l-.5 .9 2.9 1zM158.4 122.7l2.4 1.9 .5-.9zM159.8 49.8l.7 .7 1.6-2.6zM165.8 43.1l-1.7 2.6 2.4-1.9zM268.3 129.2l.1 1 2.9-.8zM258.8 129.4l2.9 .8 .1-1zM293.9 75.8l.2 1 2.9-1.1zM233.1 87.8l3-.1-.1-1zM251.9 56.8l.9 2.9 .9-.5zM276.4 104.3l1.8 2.4-1-2.8zM298.3 92.4l-.5 2.9 1.5-2.6zM230.8 92.7l1.5 2.6-.6-2.9z"/>
<path d="M61.2 115.7l.6 3h-1.1zM60.7 138.7h1.1l-.6 3zM88.4 33.6h1.1l-.6 3zM88.9 40.8l.6 3h-1.1zM83 36.6l.5 3h-1.1zM82.4 43.8h1.1l-.5 3zM77 33.6h1l-.5 3zM77.5 52.8l.5 3h-1zM43 36.6l.5 3h-1zM42.5 125.7h1l-.5 3z"/>
<path d="M100.4 159.2l2.6 1.5-.6 .8zM124.8 157.8l2.7 1.6-.7 .7zM144.5 39.5l.8 .5-2 2.3z"/>
</g>
<g font-size="5.8">
<text x="394.8" y="18">6.3</text>
<text x="375.8" y="25.2">其余：</text>
<text x="55.5" y="63.2">A</text>
<text x="186.2" y="63.2">A</text>
<text x="261.2" y="63.7">A-A</text>
<text x="258.3" y="71.1">1 : 1</text>
</g>
<text font-size="5.6" x="67.7" y="10.6" transform="rotate(-180 67.7 10.6)">YCL.M000649</text>
<text font-size="4.9" x="225.7" y="269">未标注公差/Limit</text>
<text font-size="4.7" x="42.8" y="251.8">技术要求</text>
<g font-size="4.2">
<text x="342.2" y="227.9">上海萝博派对科技有限公司</text>
<text x="328.5" y="232.8">Shanghai RoboPartyTechnology Co., Ltd</text>
<text x="34.3" y="280.4">5.图中▽为CC关键特性，◇为SC重要特性；</text>
<text x="34.3" y="284.7">6.未标注尺寸以3D模型为准；</text>
</g>
<g font-size="4.1">
<text x="49.6" y="4.3">1</text>
<text x="155.1" y="4.6">2</text>
<text x="261.4" y="4.6">3</text>
<text x="366.6" y="4.6">4</text>
<text x="157" y="21.1">激光刻印字样 ‘图号’+W</text>
<text x="193.2" y="26.1">H7</text>
<text x="179.1" y="30.2">2×</text>
<text x="189.1" y="30.2">3</text>
<text x="205.4" y="30.2">◇</text>
<text x="416.9" y="36.3">A</text>
<text x="88.4" y="44.5" transform="rotate(-90 88.4 44.5)">4.25</text>
<text x="252.5" y="47.8">225°</text>
<text x="274.5" y="47.8">◇</text>
<text x="49.7" y="49">50°</text>
<text x="68.4" y="49">◇</text>
<text x="77" y="48.7" transform="rotate(-90 77 48.7)">16.25</text>
<text x="82.4" y="65.5" transform="rotate(-90 82.4 65.5)">◇</text>
<text x="42.5" y="82" transform="rotate(-90 42.5 82)">92.09</text>
<text x="60.7" y="89.5" transform="rotate(-90 60.7 89.5)">◇</text>
<text x="82.4" y="85.1" transform="rotate(-90 82.4 85.1)">10.25</text>
<text x="240.9" y="86.5">65</text>
<text x="254.3" y="86.5">◇</text>
<text x="56.6" y="101.7" transform="rotate(-90 56.6 101.7)">H8</text>
<text x="269.8" y="96.2">56.5</text>
<text x="60.7" y="107.8" transform="rotate(-90 60.7 107.8)">26</text>
<text x="416.9" y="111.3">B</text>
<text x="276.9" y="125.8">15°</text>
<text x="295.7" y="125.8">◇</text>
<text x="170.4" y="127.7">5×M3-6H</text>
<text x="190.4" y="127.7">10</text>
<text x="136.8" y="167">此处激光刻印L</text>
<text x="130.9" y="182.9">工艺减重孔内R角可根据工艺调整</text>
<text x="416.9" y="185.3">C</text>
<text x="3.3" y="220.9">借(通)用件登记</text>
<text x="7.1" y="226">描</text>
<text x="13.9" y="226">图</text>
<text x="7" y="238.9">描</text>
<text x="13.8" y="238.9">校</text>
<text x="215.3" y="240.8">表面处理</text>
<text x="251.9" y="240.8">热处理（含化学）</text>
<text x="297.3" y="240.8">零件名称</text>
<text x="337.9" y="240.8">图纸代号</text>
<text x="375.1" y="240.8">材料材质</text>
<text x="404.4" y="240.8">数量</text>
<text x="220.6" y="249">喷漆</text>
<text x="374.1" y="247.7">AL6061-T6</text>
<text x="5.6" y="252">旧底图总号</text>
<text x="282.3" y="253.7">镜向小臂上本体右（02版）</text>
<text x="335.9" y="253.7">YCL.M000649</text>
<text x="375.1" y="254.9">材料标准</text>
<text x="34.3" y="261.9">1.去除尖角、飞边、毛刺;</text>
<text x="205.7" y="259.3">备注</text>
<text x="374.1" y="261.4">GB/T3880-2006</text>
<text x="7" y="265">底图总号</text>
<text x="34.3" y="266.7">2.未注棱边0.5×45°倒钝；螺纹孔孔口倒钝；</text>
<text x="303.3" y="269">人 员</text>
<text x="340.8" y="269">日 期</text>
<text x="373.2" y="268.7">版本号</text>
<text x="393.7" y="268.7">重量</text>
<text x="404.8" y="268.7">比 例</text>
<text x="416.7" y="264.6">D</text>
<text x="34.3" y="271.5">3.未注线性尺寸公差均采用GB/T 1800.3-98标准公差IT13级执行；</text>
<text x="289.3" y="275.5">设 计</text>
<text x="7" y="278">签</text>
<text x="13.8" y="278">字</text>
<text x="34.3" y="276.2">4.未注形位尺寸公差按：GB/T1184-1996 K级执行；</text>
<text x="305.4" y="276">张正昱</text>
<text x="327.2" y="276">设 计</text>
<text x="343.1" y="276">2026/9/3</text>
<text x="377.5" y="276">01</text>
<text x="394.8" y="276">0.1</text>
<text x="406.3" y="276">1:2</text>
<text x="289.3" y="283">审 核</text>
<text x="327.2" y="282.9">审 核</text>
<text x="372" y="283">图纸大小</text>
<text x="401.4" y="283">A3</text>
<text x="7" y="291">日</text>
<text x="13.8" y="291">期</text>
<text x="34.3" y="289.4">7.喷漆白色，颜色参考色卡，喷涂区域参考喷涂信息表；</text>
<text x="289.3" y="290.1">批 准</text>
<text x="327.2" y="290">批 准</text>
<text x="373" y="289.8">共 2 张</text>
<text x="395.4" y="289.8">第 2 张</text>
<text x="49.6" y="295.6">1</text>
<text x="154.9" y="296">2</text>
<text x="264.7" y="296">3</text>
<text x="366.6" y="296">4</text>
</g>
<g font-size="2.8">
<text x="231.3" y="273.6">线性 \ Liner Measure</text>
<text x="205.6" y="280.8">±0.05</text>
<text x="207" y="277.2">&gt;0.5</text>
<text x="216" y="280.8">±0.05</text>
<text x="217.9" y="277.2">＞3</text>
<text x="227" y="280.8">±0.1</text>
<text x="228.5" y="277.2">＞6</text>
<text x="236.3" y="280.8">±0.15</text>
<text x="237.5" y="277.2">＞30</text>
<text x="247.4" y="277.2">＞120</text>
<text x="247.4" y="280.8">±0.2</text>
<text x="257.1" y="277.2">＞400</text>
<text x="257.1" y="280.8">±0.3</text>
<text x="266.6" y="277.2">＞1000</text>
<text x="267.3" y="280.8">±0.5</text>
<text x="278" y="277.2">＞2000</text>
<text x="279.9" y="280.8">±1</text>
<text x="207" y="287.8">&gt;0.5</text>
<text x="216.6" y="284.3">倒角 \ Chamfer</text>
<text x="217.9" y="287.8">＞3</text>
<text x="228.5" y="287.8">＞6</text>
<text x="237.5" y="287.8">＞30</text>
<text x="248.4" y="287.8">&lt;10</text>
<text x="257.3" y="284.3">角度 / Angle</text>
<text x="257.8" y="287.8">＞10</text>
<text x="268" y="287.8">＞50</text>
<text x="278.5" y="287.8">＞120</text>
<text x="207.1" y="291.3">±0.2</text>
<text x="217.3" y="291.3">±0.5</text>
<text x="228.5" y="291.3">±1</text>
<text x="238.7" y="291.3">±2</text>
<text x="248.6" y="291.1">±1°</text>
<text x="257.8" y="291.1">±30’</text>
<text x="268.1" y="291.1">±10’</text>
<text x="278.6" y="291.2">±20’</text>
</g>
<g font-size="2.4">
<text x="199.3" y="27.7">+0.01</text>
<text x="200.5" y="30.2">0</text>
<text x="59.8" y="46.6">-0.10°</text>
<text x="264.7" y="47.8">±0.05°</text>
<text x="59.8" y="49">-0.20°</text>
<text x="82.4" y="72.8" transform="rotate(-90 82.4 72.8)">±0.02</text>
<text x="247" y="86.5">±0.05</text>
<text x="58.3" y="95.6" transform="rotate(-90 58.3 95.6)">+0.03</text>
<text x="60.7" y="94.4" transform="rotate(-90 60.7 94.4)">0</text>
<text x="287.1" y="123.3">-0.10°</text>
<text x="287.1" y="125.8">-0.20°</text>
</g>
</svg>
